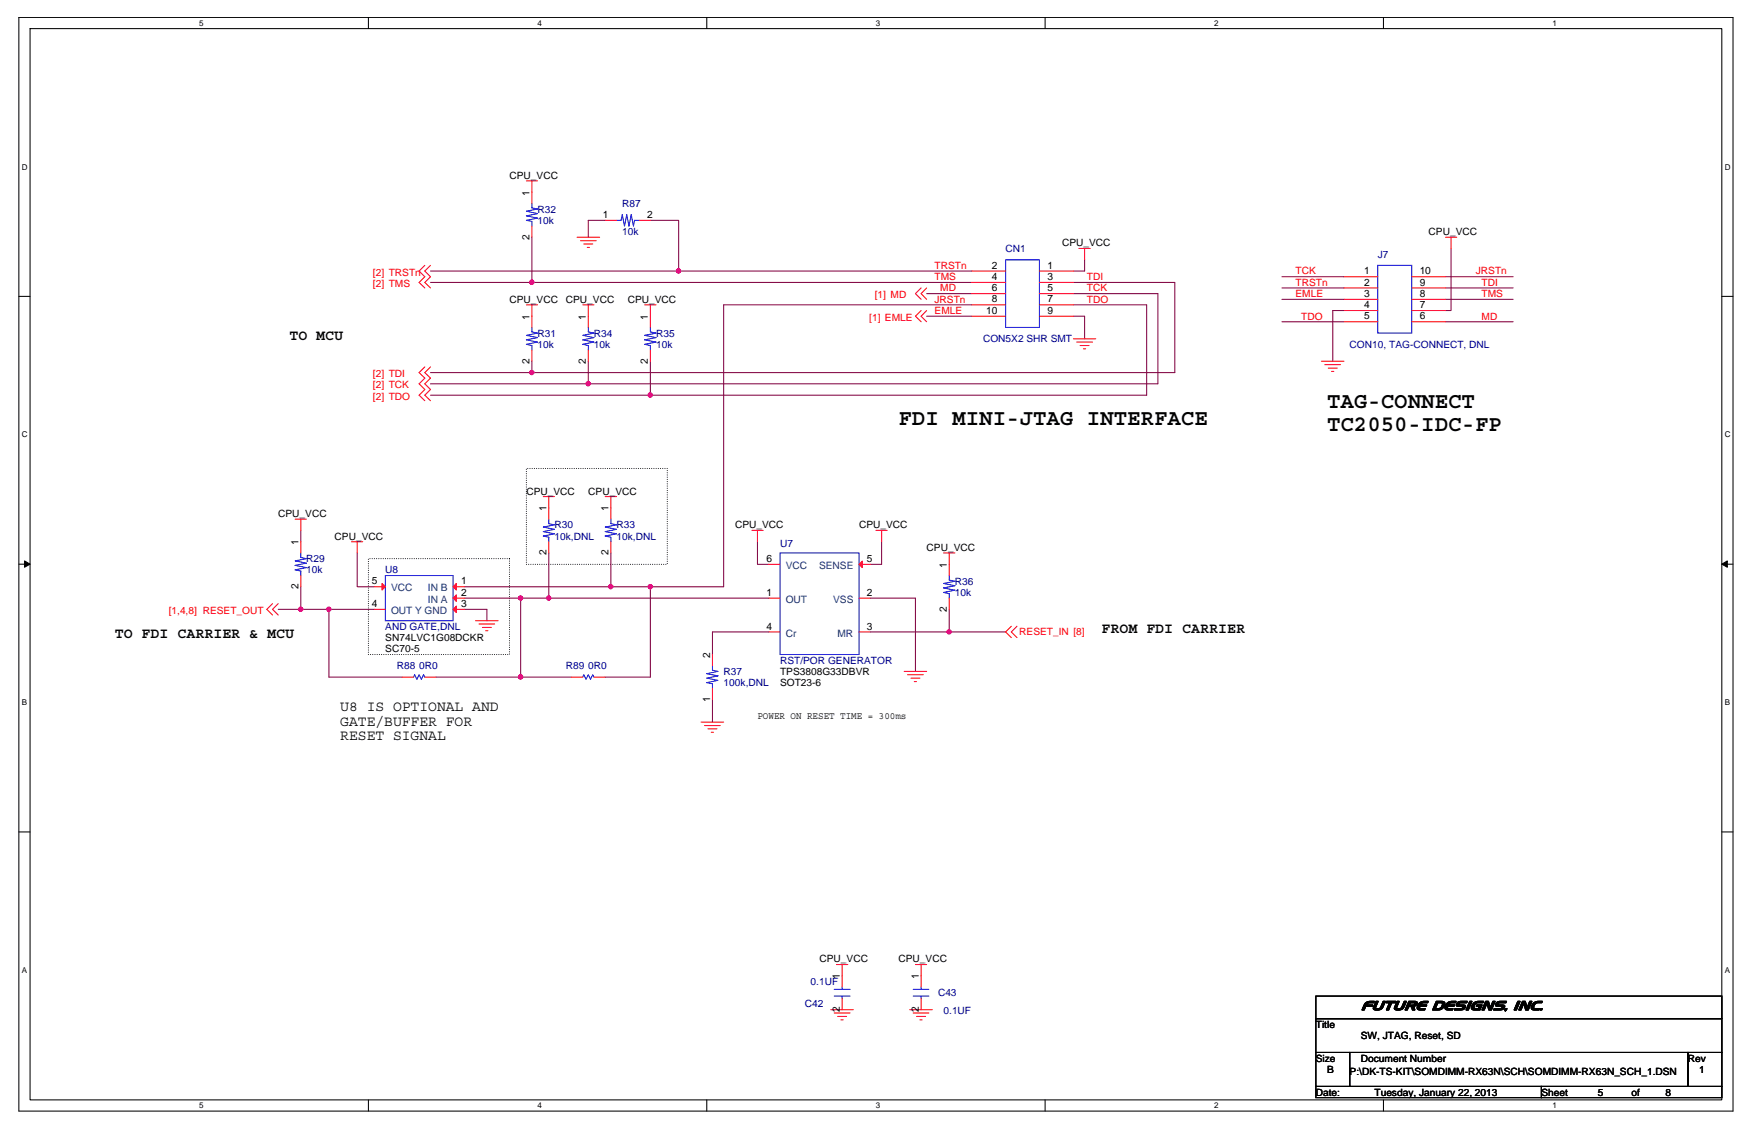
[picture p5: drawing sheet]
<svg xmlns="http://www.w3.org/2000/svg" width="432mm" height="279mm" viewBox="0 0 432 279" stroke-linecap="round" stroke-linejoin="round" font-family="sans-serif">
<path d="M4.6 4.3h420.8v268.5h-420.8zM7.4 7h415.3v263h-415.3z" fill="none" stroke="#000" stroke-width=".25"/>
<g fill="#fff">
<path d="M48.9 4.6h1.1v2.2h-1.1z"/>
<path d="M48.9 270.3h1.1v2.2h-1.1z"/>
</g>
<path d="M90.4 4.3v2.7M90.4 270v2.8" fill="none" stroke="#000" stroke-width=".25"/>
<g fill="#fff">
<path d="M132 4.6h1.1v2.2h-1.1z"/>
<path d="M132 270.3h1.1v2.2h-1.1z"/>
</g>
<path d="M173.5 4.3v2.7M173.5 270v2.8" fill="none" stroke="#000" stroke-width=".25"/>
<g fill="#fff">
<path d="M215 4.6h1.1v2.2h-1.1z"/>
<path d="M215 270.3h1.1v2.2h-1.1z"/>
</g>
<path d="M256.6 4.3v2.7M256.6 270v2.8" fill="none" stroke="#000" stroke-width=".25"/>
<g fill="#fff">
<path d="M298.1 4.6h1.1v2.2h-1.1z"/>
<path d="M298.1 270.3h1.1v2.2h-1.1z"/>
</g>
<path d="M339.6 4.3v2.7M339.6 270v2.8" fill="none" stroke="#000" stroke-width=".25"/>
<g fill="#fff">
<path d="M381.1 4.6h1.1v2.2h-1.1z"/>
<path d="M381.1 270.3h1.1v2.2h-1.1z"/>
<path d="M5.3 39.9h1.4v2.2h-1.4z"/>
<path d="M423.4 39.9h1.4v2.2h-1.4z"/>
<path d="M5.3 105.6h1.4v2.2h-1.4z"/>
<path d="M423.4 105.6h1.4v2.2h-1.4z"/>
</g>
<path d="M4.6 72.8h2.8M422.7 72.8h2.7" fill="none" stroke="#000" stroke-width=".25"/>
<g fill="#fff">
<path d="M5.3 171.4h1.4v2.2h-1.4z"/>
<path d="M423.4 171.4h1.3v2.2h-1.3z"/>
</g>
<path d="M4.6 138.5h2.8M422.7 138.5h2.7" fill="none" stroke="#000" stroke-width=".25"/>
<path d="M6 137.7l1.4 .8-1.4 .8zM422.7 138.5l1.3-.8v1.6z" fill="#000" stroke="#000" stroke-width=".25"/>
<g fill="#fff">
<path d="M5.3 237.1h1.4v2.2h-1.4z"/>
<path d="M423.4 237.1h1.3v2.2h-1.3z"/>
</g>
<path d="M4.6 204.3h2.8M422.7 204.3h2.7M323 258.4h8.3v8.3h-8.3zM323 244.6h99.7v5.5h-99.7zM323 250.1h99.7v8.3h-99.7zM331.3 258.4h83.1v8.3h-83.1zM414.4 258.4h8.3v8.3h-8.3zM323 266.7h55.4v2.8h-55.4zM378.4 266.7h44.3v2.8h-44.3z" fill="none" stroke="#000" stroke-width=".25"/>
<path d="M129.2 115h34.6v23.6h-34.6zM90.4 137.2h34.7v23.5h-34.7z" fill="none" stroke="#000" stroke-width=".25" stroke-dasharray="0 .5"/>
<g fill="none" stroke="#800040" stroke-width=".25">
<path d="M130.6 58.3v11M148.6 54.1h-4.2v4.2M159.7 54.1h6.9v12.4M105.7 66.5h60.9M105.7 69.3h24.9M130.6 69.3h108M166.6 66.5h72M227.5 77.6h11.1M227.5 72.1h11.1M238.6 74.8h-61v69.3h-17.9M263.5 72.1h20.7v22.1h-139.8M263.5 69.3h24.9v22.2h-157.8"/>
<path d="M263.5 74.8h18v22.2h-121.8M263.5 77.6h2.7v5.6M266.2 63.8v2.7h-2.7M314.7 67.9h15.2M314.7 70.7h15.2M314.7 73.5h15.2M314.7 79h15.2M329.9 76.2h-2.7v12.5M354.9 79h16.5M354.9 73.5h16.5M354.9 70.7h16.5M354.9 67.9h16.5"/>
<path d="M356.2 61v15.2h-1.3M105.7 94.2h38.7M105.7 91.5h24.9M105.7 97h54M130.6 88.7v2.8M144.4 88.7v5.5M159.7 88.7v8.3M73.8 130.2v2.8M87.7 135.8v8.3h4.1M134.7 135.8v11.1M150 135.8v8.3M185.9 133v5.6h2.8"/>
<path d="M216.4 133v5.6h-2.8M68.3 149.6h5.5M73.8 149.6h6.9M73.8 144.1v5.5M80.7 149.6v16.6h18M80.7 149.6h11.1M114 144.1h36M114 149.6h5.5v2.8M114 146.9h13.8M127.8 146.9h6.9M127.8 146.9v19.3M134.7 146.9h54"/>
<path d="M150 144.1h9.7M159.7 144.1v22.1h-11.1M188.7 155.2h-13.8v5.5M213.6 146.9h11.1v17.9M213.6 155.2h19.4M233 155.2h13.9M233 149.6v5.6M107 166.2h20.8M127.8 166.2h12.5M174.9 171.7v5.6"/>
</g>
<g fill="#f0f" stroke="#f0f" stroke-width=".25">
<circle cx="233" cy="155.1" r=".54"/>
<circle cx="130.5" cy="69.3" r=".55"/>
<circle cx="144.4" cy="94.2" r=".54"/>
<circle cx="159.6" cy="97" r=".55"/>
<circle cx="134.7" cy="146.8" r=".54"/>
<circle cx="73.8" cy="149.6" r=".54"/>
<circle cx="80.7" cy="149.6" r=".54"/>
<circle cx="149.9" cy="144" r=".54"/>
<circle cx="130.5" cy="91.5" r=".54"/>
<circle cx="166.6" cy="66.5" r=".55"/>
<circle cx="127.8" cy="166.2" r=".55"/>
<circle cx="127.8" cy="146.8" r=".54"/>
<circle cx="159.6" cy="144" r=".54"/>
</g>
<g fill="none" stroke="#f00" stroke-width=".25">
<path d="M129.2 44.4h2.8M130.6 55.5v2.8M130.6 44.4v5.6M141.7 58.3h5.5M142.5 59.1h3.9M143.3 59.9h2.2M148.6 54.1h2.8M156.9 54.1h2.8M354.9 58.3h2.7M356.2 58.3v2.7M104.3 65.2l-1.4 1.3 1.4 1.4-1.4 1.4 1.4 1.4M105.7 65.2l-1.4 1.3 1.4 1.4-1.4 1.4 1.4 1.4"/>
<path d="M129.2 74.8h2.8M130.6 74.8v5.6M143.1 74.8h2.7M144.2 60.7h.5M144.4 74.8v5.6M158.3 74.8h2.8M159.7 74.8v5.6M226.1 76.2l-1.4 1.4 1.4 1.4M226.1 70.7l-1.4 1.4 1.4 1.4M227.5 76.2l-1.4 1.4 1.4 1.4M227.5 70.7l-1.4 1.4 1.4 1.4M238.6 66.5h8.3"/>
<path d="M238.6 69.3h8.3M238.6 72.1h8.3M238.6 74.8h8.3M238.6 77.6h8.3M255.2 66.5h8.3M255.2 69.3h8.3M255.2 72.1h8.3M255.2 74.8h8.3M255.2 77.6h8.3M264.9 61h2.7M266.2 61v2.8M329.9 67.9h8.3"/>
<path d="M329.9 70.7h8.3M329.9 73.5h8.3M329.9 76.2h8.3M329.9 79h8.3M346.6 79h8.3M346.6 76.2h8.3M346.6 73.5h8.3M346.6 70.7h8.3M346.6 67.9h8.3M104.3 90.1l-1.4 1.4 1.4 1.3-1.4 1.4 1.4 1.4-1.4 1.4 1.4 1.4M105.7 90.1l-1.4 1.4 1.4 1.3-1.4 1.4 1.4 1.4-1.4 1.4 1.4 1.4M130.6 85.9v2.8"/>
<path d="M144.4 85.9v2.8M159.7 85.9v2.8M263.5 83.2h5.5M264.3 84h3.9M265.1 84.8h2.2M266 85.6h.5M324.4 88.7h5.5M325.2 89.5h3.9M326.1 90.4h2.2M326.9 91.2h.5M72.4 127.5h2.8M73.8 127.5v2.7"/>
<path d="M73.8 133v2.8M86.3 133h2.7M87.7 133v2.8M133.4 121.9h2.7M134.7 121.9v5.6M134.7 133v2.8M148.6 121.9h2.8M150 121.9v5.6M150 133v2.8M184.6 130.2h2.7M185.9 130.2v2.8M188.7 138.6h2.8"/>
<path d="M210.9 138.6h2.7M215 130.2h2.8M216.4 130.2v2.8M231.6 135.8h2.8M233 135.8v5.5M66.9 148.2l-1.4 1.4 1.4 1.4M68.3 148.2l-1.4 1.4 1.4 1.4M73.8 141.3v2.8M91.8 149.6h2.8M91.8 144.1h2.8M111.2 144.1h2.8M111.2 146.9h2.8"/>
<path d="M111.2 149.6h2.8M116.7 152.4h5.6M117.6 153.2h3.8M118.4 154.1h2.2M119.2 154.9h.6M188.7 146.9h2.8M188.7 155.2h2.8M210.9 146.9h2.7M210.9 155.2h2.7M233 146.9v2.7M248.3 153.8l-1.4 1.4 1.4 1.3M249.7 153.8l-1.4 1.4 1.4 1.3"/>
<path d="M98.7 166.2h2.8M104.3 166.2h2.7M140.3 166.2h2.8M145.8 166.2h2.8M172.1 177.3h5.5M172.9 178.1h3.9M173.8 178.9h2.2M174.6 179.8h.5M174.9 169v2.7M174.9 160.7v2.7M222 164.8h5.5M222.8 165.6h3.9"/>
<path d="M223.6 166.5h2.2M224.4 167.3h.6M205.3 236.8h2.8M206.7 236.8v5.6M224.7 236.8h2.8M226.1 236.8v5.6M203.9 247.9h5.6M204.8 248.7h3.9M205.6 249.6h2.2M206.4 250.4h.6M206.7 245.1v2.8M223.3 247.9h5.6"/>
<path d="M224.2 248.7h3.8M225 249.6h2.2M225.8 250.4h.6M226.1 245.1v2.8"/>
</g>
<g fill="none" stroke="#00f" stroke-width=".25">
<path d="M130.6 50v1.1l1.4 .2-2.8 .6 2.8 .6-2.8 .5 2.8 .6-2.8 .5 1.4 .3v1.1M151.4 54.1h1.1l.3-1.4 .5 2.8 .6-2.8 .5 2.8 .6-2.8 .5 2.8 .3-1.4h1.1M246.9 63.8h8.3v16.6h-8.3zM338.2 65.2h8.4v16.6h-8.4zM130.6 80.4v1.1l1.4 .3-2.8 .5 2.8 .6-2.8 .5 2.8 .6-2.8 .5 1.4 .3v1.1M144.4 80.4v1.1l1.4 .3-2.7 .5 2.7 .6-2.7 .5 2.7 .6-2.7 .5 1.3 .3v1.1M159.7 80.4v1.1l1.4 .3-2.8 .5 2.8 .6-2.8 .5 2.8 .6-2.8 .5 1.4 .3v1.1M73.8 135.8v1.1l1.4 .3-2.8 .5 2.8 .6-2.8 .5 2.8 .6-2.8 .5 1.4 .3v1.1M134.7 127.5v1.1l1.4 .3-2.7 .5 2.7 .6-2.7 .5 2.7 .6-2.7 .5 1.3 .3v1.1M150 127.5v1.1l1.4 .3-2.8 .5 2.8 .6-2.8 .5 2.8 .6-2.8 .5 1.4 .3v1.1M191.5 135.8h19.4v24.9h-19.4zM94.6 141.3h16.6v11.1h-16.6z"/>
<path d="M233 141.3v1.1l1.4 .3-2.8 .6 2.8 .5-2.8 .6 2.8 .5-2.8 .6 1.4 .3v1.1M101.5 166.2l.3-.6 .5 1.2 .6-1.2 .5 1.2 .6-1.2 .3 .6M143.1 166.2l.2-.6 .6 1.2 .5-1.2 .6 1.2 .5-1.2 .3 .6M174.9 163.4v1.1l1.3 .3-2.7 .6 2.7 .5-2.7 .6 2.7 .5-2.7 .6 1.4 .3v1.1M204.8 242.9h3.9M204.8 244.6h3.9M206.7 242.4v.5M206.7 244.6v.5M224.2 242.9h3.8M224.2 244.6h3.8M226.1 242.4v.5M226.1 244.6v.5"/>
</g>
<g fill="#f00" stroke="#f00" stroke-width=".25">
<path d="M210.9 138.6l.8-.8v1.6z"/>
<path d="M111.2 144.1l.8-.8v1.6z"/>
<path d="M111.2 146.9l.8-.9v1.7z"/>
<path d="M111.2 149.6l.8-.8v1.6z"/>
<path d="M93.8 143.3l.8 .8-.8 .8z"/>
</g>
<g font-size="5.5">
<text x="325.8" y="100.2">TAG-CONNECT</text>
<text x="220.6" y="104.4">FDI MINI-JTAG INTERFACE</text>
<text x="325.8" y="105.7">TC2050-IDC-FP</text>
</g>
<g font-size="3.6">
<text x="71" y="83.4">TO MCU</text>
<text x="270.4" y="155.4">FROM FDI CARRIER</text>
<text x="28.2" y="156.8">TO FDI CARRIER &amp; MCU</text>
<text x="83.5" y="174.5">U8 IS OPTIONAL AND</text>
<text x="83.5" y="178.1">GATE/BUFFER FOR</text>
<text x="83.5" y="181.7">RESET SIGNAL</text>
</g>
<text font-size="3.3" x="334.1" y="248">FUTURE DESIGNS, INC.</text>
<g font-size="2.5">
<text x="125.1" y="43.9">CPU_VCC</text>
<text x="130" y="48" transform="rotate(-90 130 48)">1</text>
<text x="148" y="53.5">1</text>
<text x="158.8" y="53.5">2</text>
<text x="130" y="58.8" transform="rotate(-90 130 58.8)">2</text>
<text x="350.7" y="57.7">CPU_VCC</text>
<text x="243.5" y="66">2</text>
<text x="257.1" y="66">1</text>
<text x="260.7" y="60.5">CPU_VCC</text>
<text x="243.5" y="68.7">4</text>
<text x="243.5" y="71.5">6</text>
<text x="257.1" y="68.7">3</text>
<text x="257.1" y="71.5">5</text>
<text x="334.9" y="67.4">1</text>
<text x="334.9" y="70.1">2</text>
<text x="348.5" y="70.1">9</text>
<text x="348.5" y="67.4">10</text>
<text x="125.1" y="74.3">CPU_VCC</text>
<text x="138.9" y="74.3">CPU_VCC</text>
<text x="154.1" y="74.3">CPU_VCC</text>
<text x="242.1" y="77">10</text>
<text x="243.5" y="74.3">8</text>
<text x="257.1" y="74.3">7</text>
<text x="257.1" y="77">9</text>
<text x="334.9" y="72.9">3</text>
<text x="334.9" y="75.6">4</text>
<text x="348.5" y="75.6">7</text>
<text x="348.5" y="72.9">8</text>
<text x="130" y="78.4" transform="rotate(-90 130 78.4)">1</text>
<text x="143.8" y="78.4" transform="rotate(-90 143.8 78.4)">1</text>
<text x="159.1" y="78.4" transform="rotate(-90 159.1 78.4)">1</text>
<text x="334.9" y="78.4">5</text>
<text x="348.5" y="78.4">6</text>
<text x="130" y="89.3" transform="rotate(-90 130 89.3)">2</text>
<text x="143.8" y="89.3" transform="rotate(-90 143.8 89.3)">2</text>
<text x="159.1" y="89.3" transform="rotate(-90 159.1 89.3)">2</text>
<text x="129.2" y="121.4">CPU_VCC</text>
<text x="134.1" y="125.5" transform="rotate(-90 134.1 125.5)">1</text>
<text x="144.4" y="121.4">CPU_VCC</text>
<text x="149.4" y="125.5" transform="rotate(-90 149.4 125.5)">1</text>
<text x="68.3" y="127">CPU_VCC</text>
<text x="180.4" y="129.7">CPU_VCC</text>
<text x="210.9" y="129.7">CPU_VCC</text>
<text x="73.3" y="133.8" transform="rotate(-90 73.3 133.8)">1</text>
<text x="82.1" y="132.5">CPU_VCC</text>
<text x="134.1" y="136.4" transform="rotate(-90 134.1 136.4)">2</text>
<text x="149.4" y="136.4" transform="rotate(-90 149.4 136.4)">2</text>
<text x="188.1" y="138">6</text>
<text x="212.8" y="138">5</text>
<text x="227.5" y="135.3">CPU_VCC</text>
<text x="91.2" y="143.5">5</text>
<text x="113.2" y="143.5">1</text>
<text x="232.4" y="139.4" transform="rotate(-90 232.4 139.4)">1</text>
<text x="73.3" y="144.7" transform="rotate(-90 73.3 144.7)">2</text>
<text x="91.2" y="149">4</text>
<text x="113.2" y="149">3</text>
<text x="113.2" y="146.3">2</text>
<text x="188.1" y="146.3">1</text>
<text x="212.8" y="146.3">2</text>
<text x="188.1" y="154.6">4</text>
<text x="212.8" y="154.6">3</text>
<text x="232.4" y="150.2" transform="rotate(-90 232.4 150.2)">2</text>
<text x="94.6" y="160.1">SC70-5</text>
<text x="94.6" y="157.4">SN74LVC1G08DCKR</text>
<text x="174.3" y="161.5" transform="rotate(-90 174.3 161.5)">2</text>
<text x="191.5" y="165.7">TPS3808G33DBVR</text>
<text x="174.3" y="172.3" transform="rotate(-90 174.3 172.3)">1</text>
<text x="191.5" y="168.5">SOT23-6</text>
<text x="185.9" y="176.5">POWER ON RESET TIME = 300ms</text>
<text x="201.2" y="236.3">CPU_VCC</text>
<text x="220.6" y="236.3">CPU_VCC</text>
<text x="206.1" y="240.4" transform="rotate(-90 206.1 240.4)">1</text>
<text x="225.5" y="240.4" transform="rotate(-90 225.5 240.4)">1</text>
<text x="206.1" y="248.5" transform="rotate(-90 206.1 248.5)">2</text>
<text x="225.5" y="248.5" transform="rotate(-90 225.5 248.5)">2</text>
<text x="323" y="252.3">Title</text>
<text x="334.1" y="255.1">SW, JTAG, Reset, SD</text>
<text x="323" y="260.6">Size</text>
<text x="325.8" y="263.4">B</text>
<text x="331.3" y="264">P:\DK-TS-KIT\SOMDIMM-RX63N\SCH\SOMDIMM-RX63N_SCH_1.DSN</text>
<text x="334.1" y="260.6">Document Number</text>
<text x="414.4" y="260.6">Rev</text>
<text x="417.1" y="263.4">1</text>
<text x="323" y="269">Date:</text>
<text x="337.4" y="269">Tuesday, January 22, 2013</text>
<text x="378.4" y="269">Sheet</text>
<text x="392.2" y="269">5</text>
<text x="400.5" y="269">of</text>
<text x="408.8" y="269">8</text>
</g>
<g font-size="2.5" fill="#000080">
<text x="132" y="52.2">R32</text>
<text x="152.8" y="50.8">R87</text>
<text x="132" y="54.9">10k</text>
<text x="152.8" y="57.7">10k</text>
<text x="246.9" y="61.9">CN1</text>
<text x="338.2" y="63.2">J7</text>
<text x="132" y="82.6">R31</text>
<text x="145.8" y="82.6">R34</text>
<text x="161" y="82.6">R35</text>
<text x="132" y="85.4">10k</text>
<text x="145.8" y="85.4">10k</text>
<text x="161" y="85.4">10k</text>
<text x="241.3" y="84">CON5X2 SHR SMT</text>
<text x="331.3" y="85.4">CON10, TAG-CONNECT, DNL</text>
<text x="136.1" y="129.7">R30</text>
<text x="151.4" y="129.7">R33</text>
<text x="136.1" y="132.5">10k,DNL</text>
<text x="151.4" y="132.5">10k,DNL</text>
<text x="191.5" y="134.4">U7</text>
<text x="75.2" y="138">R29</text>
<text x="75.2" y="140.8">10k</text>
<text x="94.6" y="140.8">U8</text>
<text x="234.4" y="143.6">R36</text>
<text x="234.4" y="146.3">10k</text>
<text x="94.6" y="154.6">AND GATE,DNL</text>
<text x="97.4" y="164.3">R88 0R0</text>
<text x="138.9" y="164.3">R89 0R0</text>
<text x="177.6" y="165.7">R37</text>
<text x="191.5" y="162.9">RST/POR GENERATOR</text>
<text x="177.6" y="168.5">100k,DNL</text>
<text x="199" y="241.8">0.1UF</text>
<text x="230.3" y="244.6">C43</text>
<text x="197.6" y="247.4">C42</text>
<text x="231.6" y="249">0.1UF</text>
</g>
<g font-size="2.5" fill="#f00">
<text x="229.4" y="66">TRSTn</text>
<text x="91.5" y="67.7">[2] TRSTn</text>
<text x="91.5" y="70.4">[2] TMS</text>
<text x="229.4" y="68.8">TMS</text>
<text x="230.8" y="71.5">MD</text>
<text x="266.8" y="68.8">TDI</text>
<text x="266.8" y="71.5">TCK</text>
<text x="318" y="67.4">TCK</text>
<text x="318" y="70.1">TRSTn</text>
<text x="362.3" y="67.4">JRSTn</text>
<text x="363.7" y="70.1">TDI</text>
<text x="214.7" y="73.2">[1] MD</text>
<text x="229.4" y="74.3">JRSTn</text>
<text x="229.4" y="77.1">EMLE</text>
<text x="266.8" y="74.3">TDO</text>
<text x="318" y="72.9">EMLE</text>
<text x="363.7" y="72.9">TMS</text>
<text x="213.4" y="78.8">[1] EMLE</text>
<text x="319.4" y="78.4">TDO</text>
<text x="363.7" y="78.4">MD</text>
<text x="91.5" y="92.6">[2] TDI</text>
<text x="91.5" y="95.4">[2] TCK</text>
<text x="91.5" y="98.1">[2] TDO</text>
<text x="41.4" y="150.7">[1,4,8] RESET_OUT</text>
<text x="250.2" y="156">RESET_IN [8]</text>
</g>
<g font-size="2.5" fill="#004080">
<text x="192.9" y="139.7">VCC</text>
<text x="201.1" y="139.7">SENSE</text>
<text x="96" y="145.2">VCC</text>
<text x="105" y="145.2">IN B</text>
<text x="105" y="148">IN A</text>
<text x="192.9" y="148">OUT</text>
<text x="204.5" y="148">VSS</text>
<text x="96" y="150.7">OUT Y GND</text>
<text x="192.9" y="156.3">Cr</text>
<text x="205.6" y="156.3">MR</text>
</g>
<g font-size="2">
<text x="48.9" y="6.3">5</text>
<text x="132" y="6.3">4</text>
<text x="215" y="6.3">3</text>
<text x="298.1" y="6.3">2</text>
<text x="381.1" y="6.3">1</text>
<text x="5.3" y="41.7">D</text>
<text x="423.4" y="41.7">D</text>
<text x="5.3" y="107.4">C</text>
<text x="423.4" y="107.4">C</text>
<text x="5.3" y="173.1">B</text>
<text x="423.4" y="173.1">B</text>
<text x="5.3" y="238.9">A</text>
<text x="423.4" y="238.9">A</text>
<text x="48.9" y="272.1">5</text>
<text x="132" y="272.1">4</text>
<text x="215" y="272.1">3</text>
<text x="298.1" y="272.1">2</text>
<text x="381.1" y="272.1">1</text>
</g>
</svg>
